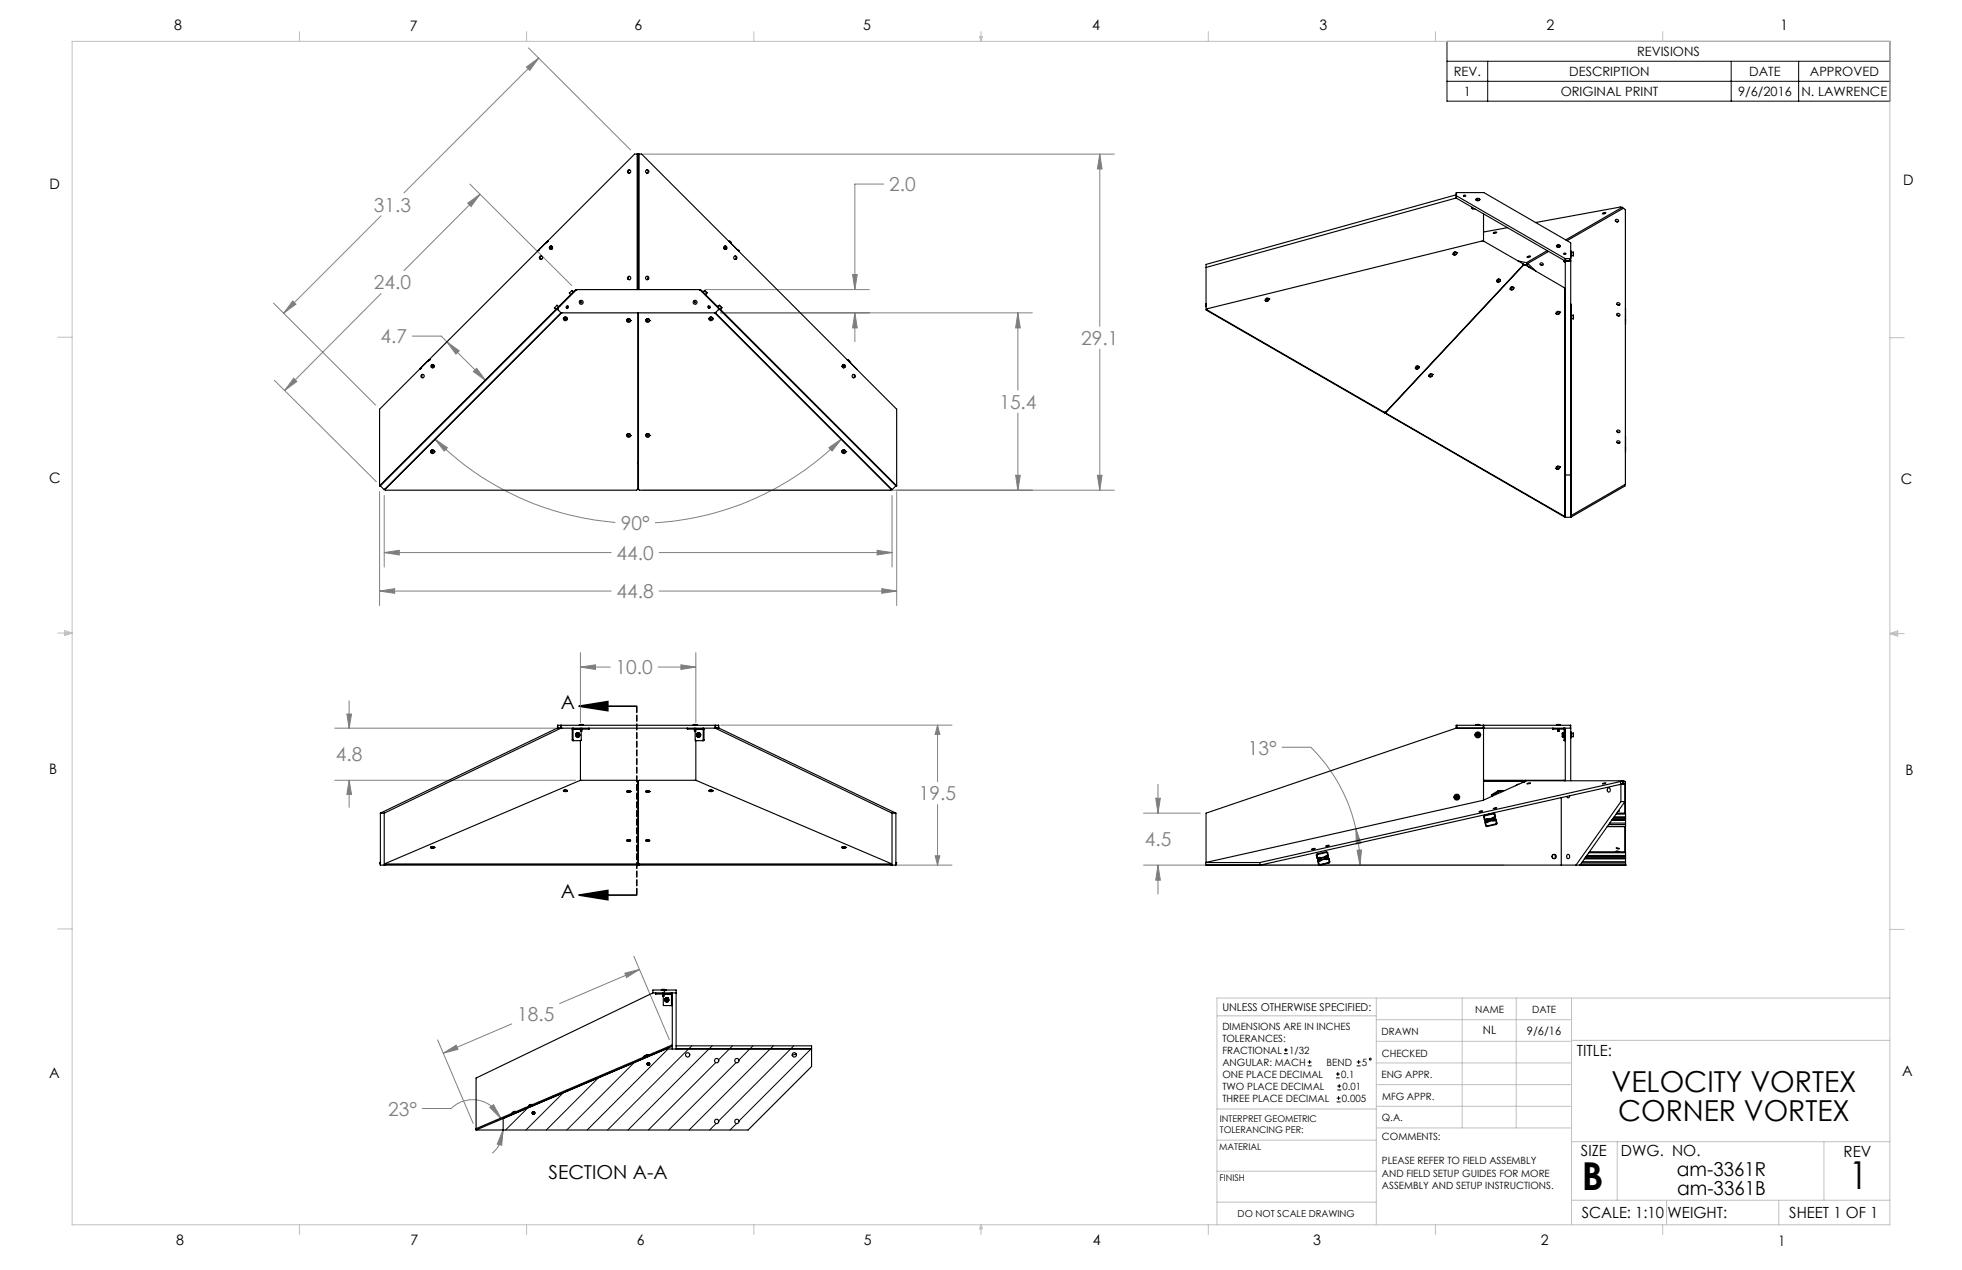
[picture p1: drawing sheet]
<svg xmlns="http://www.w3.org/2000/svg" width="432mm" height="279mm" viewBox="0 0 432 279" stroke-linecap="round" stroke-linejoin="round" font-family="sans-serif">
<g fill="none" stroke="#000" stroke-width=".22">
<path d="M318.5 9.1h97.4v13.2h-97.4zM318.5 13.5h97.4M318.5 17.9h97.4M327.4 13.5v8.8M381 13.5v8.8M395.9 13.5v8.8M282.6 231.8h.8M282.6 231h.8M283 230.6v.8M287.8 234.5h.8M287.8 233.6h.8M288.2 233.2v.9"/>
<path d="M294 237.1h.9M294 236.3h.9M294.3 239.8h.9M294.3 238.9h.9M294.4 235.9v.8M294.7 238.5v.9M298.6 234.5h.8M298.6 233.6h.8M299 233.2v.9M294.2 242.4h.8M294.2 241.6h.8M294.6 241.2v.8"/>
<circle cx="301.6" cy="233" r=".21"/>
</g>
<path d="M127.4 155.4h12.7M127.4 155.4l6.4-1.1v2.1zM127.4 196.9h12.7M127.4 196.9l6.4-1v2z" fill="none" stroke="#000" stroke-width=".35"/>
<g fill="none" stroke="#808080" stroke-width=".22">
<path d="M115.9 14.7l2.7-1.9-2 2.7zM116.3 10.5l22.5 22.5M118.6 12.8l-29.7 29.6M141.5 33.9h103.7M242 33.9l.5 3.3h-1zM242 33.9v37.9M83.9 47.5l-21.5 21.4M102.9 44.7l2.8-2-2 2.7zM103.4 40.5l22.4 22.3M105.7 42.7l-16.8 16.8M194.5 40.5h-6.4v23.2M60.2 66.7l22.5 22.4"/>
<path d="M64.4 66.2l.7 .7-2.7 2zM83.9 64.6l-21.2 21.3M90.8 73.9h6.3l1.3 1.3M98.4 75.2l2.7 2-.8 .7zM98.4 75.2l8.5 8.5M155.2 63.7h36.1M158.6 68.8h68.6M187.6 60.4h1.1l-.6 3.3zM188.1 68.8v6.4M188.1 68.8l.6 3.3h-1.1zM224 68.8l.5 3.3h-1zM224 68.8v17"/>
<path d="M242 76.8v31M60.4 83.7l22.4 22.3M64.6 83.2l.7 .7-2.6 2zM95.7 96.6l2.8 1.9-.7 .7zM95.7 96.6a63.6 63.6 0 0 0 39.7 18.3M104.2 81.7l.7-.7 2 2.7zM182.4 98.5l2.8-1.9-2.1 2.6zM185.2 96.6a63.1 63.1 0 0 1-41.1 18.4M224 90.9v16.9M83.5 108.2v25M84.6 109v15.7M141.4 107.8h103.8"/>
<path d="M196.3 109v15.7M197.3 108.2v25M223.5 104.6h1l-.5 3.2zM241.5 104.6h1l-.5 3.2zM83.5 130l3.4-.5v1zM83.5 130h51M84.6 121.6l3.3-.5v1zM84.6 121.6h49.9M145.1 121.6h51.2M145.1 130h52.2M193 121.1l3.3 .5-3.3 .5zM194.1 129.5l3.2 .5-3.2 .5z"/>
<path d="M76.3 157.1h1.1l-.6 3.1zM76.8 154.2v6M127.7 146.8l3.4-.5v1zM127.7 143.6v15.3M127.7 146.8h6.6M144.9 146.8h8.2M149.9 146.3l3.2 .5-3.2 .5zM153.1 143.6v15.3M158.6 159.5h50.9M206.3 159.5l.5 2.1h-1zM206.3 159.5v12.5M73.7 171.7h53"/>
<path d="M73.7 160.2h48.6M76.8 171.7v5.9M76.8 171.7l.6 3.1h-1.1zM206.3 177v13.3M251.7 178.9h12.5M254.4 175.6h1l-.6 3.3zM254.8 172.5v6.4M282.2 164.4h6.3a36.3 36.3 0 0 1 9.9 18M197.3 190.3h12.2M205.8 188.3h1l-.5 2zM251.7 190.3h79.3M254.8 190.3l.6 3.3h-1z"/>
<path d="M254.8 190.3v6.4M298.4 182.4l1.1 3.1-1 .2zM298.4 182.4l.2 .8a35.9 35.9 0 0 1 .7 7.1M298.7 187.1l.9-.1-.3 3.3zM137.5 214.1l3.2-.8-2.8 1.8zM139.5 210.4l7.8 18.3M140.7 213.3l-17.5 7.5M96.3 228.8l7.8 18.4M97.5 231.7l2.9-1.8 .4 1zM112.6 225.2l-15.1 6.5M92.9 243.9h6.4a6.7 6.7 0 0 1 10.9 2.1M107.8 243.6l.8-.6 1.6 3z"/>
<path d="M110.7 248.6l-.3 3.4-1-.3zM110.7 248.6a6.9 6.9 0 0 1-2.4 5.1"/>
</g>
<path d="M140.1 155.3v41.6" fill="none" stroke="#000" stroke-width=".35" stroke-dasharray="1.3 .6" stroke-dashoffset="-.1"/>
<g fill="none" stroke="#c0c0c0" stroke-width=".22">
<path d="M15.9 9.1h400v260.4h-400zM65.9 6.9v2.2M115.9 6.9v2.2M165.9 6.9v2.2M215.6 8h.6l-.3 1.1zM215.7 8l.2 1.1M215.9 6.9v2.2M216 8l-.1 1.1M265.9 6.9v2.2M315.9 6.9v2.2M365.9 6.9v2.2M12.7 74.2h3.2"/>
<path d="M415.9 74.3h3.2M12.7 139.3h3.2M14.2 139.1l1.7 .2M14.2 138.7l1.7 .6-1.7 .5zM15.9 139.3l-1.7 .3M415.9 139.4h3.2M415.9 139.4l1.8-.6v1.2zM415.9 139.4l1.8 .3M417.7 139.2l-1.8 .2M12.7 204.4h3.2M302.9 219.6v49.9M321.8 219.6v28.5"/>
<path d="M333.7 219.6v28.5M345.9 219.6v49.9M415.9 204.5h3.2M415.9 219.6h-148.1v49.9M267.8 223.5h35.1M302.9 233.9h43M302.9 229.1h43M302.9 224.3h43M302.9 238.6h43M345.9 228.9h70M267.8 257.7h35.1M267.8 250.8h35.1"/>
<path d="M267.8 244h35.1M302.9 248.1h43M302.9 243.4h43M345.9 251.2h70M355.9 251.2v12.9M401.4 251.2v12.9M65.9 269.5v2.1M115.9 269.5v2.1M165.9 269.5v2.1M215.9 269.5v2.1M215.9 269.5l.3 .8h-.6zM265.9 269.5v2.1"/>
<path d="M267.8 264.5h35.1M315.9 269.5v2.1M345.9 264.1h70M365.9 269.5v2.1M366.8 264.1v5.4M391.5 264.1v5.4"/>
</g>
<path d="M127.4 155.4l6.4-1.1v2.1zM127.4 196.9l6.4-1v2z" fill="#000"/>
<path d="M205.8 188.3h1l-.5 2zM206.3 159.5l.5 2.1h-1zM76.8 171.7l.6 3.1h-1.1zM76.3 157.1h1.1l-.6 3.1zM149.9 146.3l3.2 .5-3.2 .5zM127.7 146.8l3.4-.5v1zM84.6 121.6l3.3-.5v1zM193 121.1l3.3 .5-3.3 .5zM95.7 96.6l2.8 1.9-.7 .7zM182.4 98.5l2.8-1.9-2.1 2.6zM223.5 104.6h1l-.5 3.2zM224 68.8l.5 3.3h-1zM241.5 104.6h1l-.5 3.2zM242 33.9l.5 3.3h-1zM104.2 81.7l.7-.7 2 2.7zM98.4 75.2l2.7 2-.8 .7zM187.6 60.4h1.1l-.6 3.3zM188.1 68.8l.6 3.3h-1.1zM115.9 14.7l2.7-1.9-2 2.7zM64.4 66.2l.7 .7-2.7 2zM102.9 44.7l2.8-2-2 2.7zM64.6 83.2l.7 .7-2.6 2zM83.5 130l3.4-.5v1zM194.1 129.5l3.2 .5-3.2 .5zM254.8 190.3l.6 3.3h-1zM254.4 175.6h1l-.6 3.3zM298.7 187.1l.9-.1-.3 3.3zM298.4 182.4l1.1 3.1-1 .2zM110.7 248.6l-.3 3.4-1-.3zM107.8 243.6l.8-.6 1.6 3zM97.5 231.7l2.9-1.8 .4 1zM137.5 214.1l3.2-.8-2.8 1.8z" fill="#808080"/>
<g fill="none" stroke="#000" stroke-width=".25">
<path d="M138.5 37.4a.4 .4 0 0 0-.2 .3 .4 .4 0 0 0 .2 .4M140.2 33.9v29.8M140.4 33.9v29.8M140.5 33.9v29.8M140.7 33.9v29.8M142.3 37.4a.38 .38 0 0 1 .3 .3 .38 .38 0 0 1-.3 .4M118.5 55l-.1 .2M118.5 55h.1M119.2 56.3a.36 .36 0 0 0-.3 .4 .36 .36 0 0 0 .3 .3M119.9 53.6l-1.4 1.4M119.9 53.6v.1M120.1 53.4l-.2 .2"/>
<path d="M120.1 53.4h.1M120.2 53.3h.1M120.2 53.3l-.1 .1M120.3 53.3h.1M120.3 53.2v.1M120.3 53.2h.1M120.4 53.1h.1M120.4 53.1l-.1 .1M121.1 54.4l.4 .4M121.1 54.3l.5 .4M121.2 54.2l.4 .4-.4-.4M121.3 54.2l.3 .3"/>
<path d="M121.4 54.1a.38 .38 0 0 0-.3 .4 .38 .38 0 0 0 .3 .4M159.3 54.6l.4-.4-.4 .4M159.6 54.1a.4 .4 0 0 1 .2 .4 .4 .4 0 0 1-.2 .4M159.6 54.2l-.3 .3M159.7 54.3l-.4 .4M159.8 54.4l-.4 .4M160.4 53.1h.1M160.4 53.1l.1 .1M160.5 53.2l.1 .1M160.5 53.2h.1M160.6 53.3h.1M160.7 53.3h.1"/>
<path d="M160.7 53.3l.1 .1M160.8 53.4l.2 .2M160.8 53.4h.1M161 53.6l1.4 1.4M161 53.6v.1M161.7 56.3a.37 .37 0 0 1 .3 .4 .37 .37 0 0 1-.3 .3M162.4 55l.1 .2M162.4 55h.1M162.5 55.2h.1M320.5 43.6v-1.2h6.1l19.1 11v60.4M320.5 43v.1M320.5 43.5v.1"/>
<path d="M320.5 42.9l-55.1 15.3v10h.2M320.5 43.6l-55.1 15.2M320.5 43.6h.1M320.5 43.1l23.9 13.8M320.5 43.1v.5M320.5 43.6l23.9 13.8M320.6 55.6h.1M320.6 55.6a.45 .45 0 0 1-.3 .5 .45 .45 0 0 1-.5-.2M322.2 43l.2-.1 .2 .2-.4 .1-.1-.1zM324 45.6v.3l.6 .1M324.8 43.9v.1a.53 .53 0 0 0 .9-.1M324.8 43.9h.1"/>
<path d="M324.9 43.7l.2-.1a.28 .28 0 0 1 .4 .1 .28 .28 0 0 1-.1 .4 .32 .32 0 0 1-.4 0 .32 .32 0 0 1-.1-.4zM325.2 43.7l.2 .1-.2 .1zM325.7 43.9h.1M326.5 47.1v6M328.7 51.2l.7-.2-.2 .3a.29 .29 0 0 1-.3 .1 .29 .29 0 0 1-.2-.2zM331.8 50.1l-5.3 .9M334 57.4l2 .4M335.2 58l.1 .4M335.2 58l-8.6-4.9-.4-.1-60.6 14.9-.1 .2M335.2 58v.3M335.2 58.3l-30.2 32.3M335.2 58.3v.1"/>
<path d="M335.2 58.1l.9 .2M335.3 58.3h.3l8.6 5 .2 .2M335.3 58.3l-30.2 32.4v.2M335.7 58.2l-.2 .1M336 57.8l.1 .5M336.1 56.5l.2-.1a.31 .31 0 0 1 .3-.2 .31 .31 0 0 1 .2 .2l-.5 .3zM336.1 58.3h.1M336.2 58l1.9 1.7M336.2 58l-.1 .3 .6 .6M336.5 58.7l-.1 .1M339 57.9a.33 .33 0 0 1 .5 0 .33 .33 0 0 1-.2 .5l-.3-.2zM339 58.2l.5 .2"/>
<path d="M340.5 55.1l-4.5 2.7M340.8 55.3l-4.6 2.7M342.5 54.2a.5 .5 0 0 0 .9 0M342.5 54.1v.1M342.6 54l.4-.1a.3 .3 0 0 1 .3 0 .3 .3 0 0 1 .1 .4h-.1a.36 .36 0 0 1-.5 .1 .36 .36 0 0 1-.2-.4zM342.9 53.9l.2 .1zM343.4 54.1v.1M344.2 55.7l.5 .1a.24 .24 0 0 1-.3 .2 .24 .24 0 0 1-.2-.3zM344.2 57.5l.3 .1M344.2 57.3v.2M344.2 57.5h.3M344.4 56.9h.2"/>
<path d="M344.4 56.9v.5M344.5 57.4v56.4h1.2M344.5 57.4h1.2M344.6 56.9v.5h-.2M344.6 56.9h.9M344.9 53l12.4-7.2 .4 .4v60.3M345.5 56.9v.5l.2-.1M345.7 55.2l.1 1.1M345.7 56.8l-.2 .1M345.8 56.3l-.1 .2M345.8 55.5h.5M345.8 56.3h.5"/>
<path d="M346.3 55.5v.8M352.7 46.9l.1-.1a.29 .29 0 0 1 .3-.1 .29 .29 0 0 1 .3 .2l-.5 .2-.2-.1zM355.6 48.6l.4 .2M357 45.6l-.4-.1-18.7 3.5M357 45.6l-12.4 7.2M357 45.6l.1 .3M93.9 79.7l-1.4 1.4M93.9 79.7h.1M94.1 79.4l-.2 .3M94.1 79.4h.1M94.2 79.3h.1M94.2 79.3l-.1 .1"/>
<path d="M94.3 79.2v.1M94.3 79.2h.1M94.4 79.1h.1M122 67.7h.1M122 67.7l.4 .4-38.9 38.8M122.6 67.2h.1M122.6 67.2h-.1M122.6 67.2l-.6 .5M122.6 68l.9 .8M122.8 67.8v.3M123.2 67.4l-.1-.1-.5 .5-.4 .4 .1 .1M123.4 68.8h34.1"/>
<path d="M123.5 68.8h.1M123.5 68.8l-38.9 38.9-.9-.8M123.6 68.8l-38.9 38.9M124 70.1v.1M124.1 69.8a.44 .44 0 0 1 .5 0 .44 .44 0 0 1 .2 .3M124.1 69.8l-.1 .3M124.8 70.1v.1M125 67.3l-.4 .4M125 67.4l-.3 .3M125.3 64.4v.1M125.3 64.5l.3 .3-2.7 2.7-.3-.3M125.8 63.9h.1"/>
<path d="M125.9 63.9l-.6 .6M125.9 63.9l.3 .3 .5-.5h27.5l.5 .5 .3-.3M126.4 64.2v-.1l-1 .9 .2 .1M126.9 63.7h.1M126.9 63.7l-43.2 43.2M127 63.7l-.2 .1M137.9 70.5h.1M138 70.2a.42 .42 0 0 1 .5-.1 .42 .42 0 0 1 .3 .4M138 70.2l-.1 .3M138.5 60.8a.4 .4 0 0 0-.2 .4 .4 .4 0 0 0 .2 .3M138.8 70.5h.1M140.4 68.8v38.8l-.3 .2h-55.3l-.1-.1"/>
<path d="M140.5 68.8v38.8l.3 .2h55.3v-.1M142.1 70.5h.1M142.2 70.2a.42 .42 0 0 1 .5-.1 .42 .42 0 0 1 .3 .4M142.2 70.2l-.1 .3M142.3 60.8a.38 .38 0 0 1 .3 .4 .38 .38 0 0 1-.3 .3M143 70.5h.1M153.9 63.7l.2 .1M154 63.7h.1M154 63.7l4.3 4.3M154.4 64.2l.2-.1 .6 .6 .2 .2-.1 .2M155 63.9l.6 .5M155 63.9l.6 .6"/>
<path d="M155.6 64.5h.1M155.6 64.5l-.3 .3 2.7 2.7 .3-.3M155.9 67.4l.3 .3M155.9 67.3l.4 .4M156 70.1v.1M156.2 69.8a.46 .46 0 0 1 .7 .3M156.2 69.8l-.2 .3M156.9 70.1v.1M157.3 68.8l38.8 38.9M157.4 68.8h.1M157.4 68.8l38.9 38.9 .9-.8M157.7 67.4l.2 .1 .8 .7-.1 .1"/>
<path d="M158.1 67.8v.3M158.3 68l-.9 .8M158.3 68l38.9 38.9M158.3 67.2l.6 .5M158.9 67.7l-.4 .4 38.8 38.8M186.5 79.1h.1M186.5 79.2h.1M186.6 79.2l.1 .1M186.7 79.3h.1M186.8 79.4l.2 .3M186.8 79.4h.1M187 79.7h.1"/>
<path d="M265.4 66.9v.6M265.5 68.1l39.2 22.6M265.5 68.1l.1 .2 39.1 22.6M278.4 66.1h.1M279.3 65.8h.1M279.3 65.8a.44 .44 0 0 1-.3 .4 .44 .44 0 0 1-.5-.1M329.4 61.9h.1M329.5 61.6a.4 .4 0 0 1 .5-.3 .4 .4 0 0 1 .2 .6 .4 .4 0 0 1-.6 .2l-.2-.2zM330.2 61.5h.1M330.2 61.5a.47 .47 0 0 1-.3 .5 .47 .47 0 0 1-.5-.1M332.4 63.6h.1M333.1 63.3h.1"/>
<path d="M333.2 63.3a.44 .44 0 0 1-.3 .4 .44 .44 0 0 1-.5-.1M342.5 68.7a.38 .38 0 0 1 .6-.1 .38 .38 0 0 1-.2 .6 .38 .38 0 0 1-.4-.4zM343.3 68.7h.1M343.3 68.7a.43 .43 0 0 1-.3 .5 .43 .43 0 0 1-.5-.2M344.4 63.5v49.9M344.4 63.5l.1 .2M345.7 69.1v1.3M345.7 66.9l.1 .1M345.8 67v2.4h.5M345.8 67l-.1 .4M346.3 69.4v.7M346.3 70.1h-.5v43.3"/>
<path d="M355.8 69.1a.35 .35 0 0 1 .5-.1 .35 .35 0 0 1 .1 .5 .41 .41 0 0 1-.6-.4zM355.9 66.6a.33 .33 0 0 1 .5 0 .33 .33 0 0 1-.2 .5l-.4-.2zM355.9 69.4l.4 .1h-.2M355.9 67l.4 .1M357.7 70.3h.1M357.7 67.9h.1M357.7 71.3h.1M357.7 69.5h.1M357.7 69.9h.1M357.7 68h.1M357.7 70.6h.1M357.7 70.8h.1"/>
<path d="M357.7 71.2h.1M357.8 69.5v.4M357.8 70.3h.1M357.8 70.3v.3M357.8 70.6h.1M357.8 70.6v.2M357.8 67.9v.1M357.8 71.2v.1M92.4 81.2h.1M92.5 81.1l-.1 .1M92.5 81.1h.1M93.1 82.4a.38 .38 0 0 0-.3 .3 .38 .38 0 0 0 .3 .4"/>
<path d="M94.8 99.4h.1M94.9 99.1a.42 .42 0 0 1 .4-.1 .42 .42 0 0 1 .3 .4M94.9 99.1l-.1 .3M95 80.4l.5 .4M95.1 80.3l.4 .4M95.2 80.2l.4 .4M95.5 80.4l-.2-.2a.38 .38 0 0 0-.3 .4 .38 .38 0 0 0 .3 .3M95.6 99.4h.1M137.9 95.8h.1M138 95.5a.42 .42 0 0 1 .5-.1 .42 .42 0 0 1 .3 .4M138 95.5l-.1 .3M138.8 95.8h.1"/>
<path d="M142.1 95.8h.1M142.2 95.5a.42 .42 0 0 1 .5-.1 .42 .42 0 0 1 .3 .4M142.2 95.5l-.1 .3M143 95.8h.1M185.3 99.4h.1M185.3 80.4l.3-.2a.38 .38 0 0 1 .3 .4 .38 .38 0 0 1-.3 .3M185.4 99.1a.44 .44 0 0 1 .4-.1 .44 .44 0 0 1 .3 .4M185.4 99.1l-.1 .3M185.7 80.2l-.4 .4M185.8 80.3l-.5 .4M185.8 80.4l-.4 .4M186.1 99.4h.1"/>
<path d="M187.8 82.4a.38 .38 0 0 1 .3 .3 .38 .38 0 0 1-.3 .4M188.4 81.1l.1 .1M304.7 90.7v.2M305 90.6l-.3 .1M305 90.6l.1 .2-.4 .1M305.1 90.9l39.1 22.6M305.1 90.9l39.2 22.8M311.5 81h.1M311.6 80.6a.39 .39 0 0 1 .6-.1 .39 .39 0 0 1 .1 .6 .39 .39 0 0 1-.6 .1l-.2-.2zM312.3 80.6v.1M312.3 80.7a.47 .47 0 0 1-.3 .4 .47 .47 0 0 1-.5-.1M315.3 82.4h.1"/>
<path d="M315.3 82.4a.45 .45 0 0 1-.3 .5 .45 .45 0 0 1-.5-.2M355.9 97.4l.4 .1M355.9 95l.4 .2M356 94.6a.33 .33 0 0 1 .5 .1 .33 .33 0 0 1-.2 .5 .33 .33 0 0 1-.4-.2 .33 .33 0 0 1 .1-.4zM357.7 98.5h.1M357.7 96.1h.1M357.7 99.4h.1M357.7 97.6h.1M357.7 98h.1M357.7 98.4h.1M357.7 98.7h.1M357.7 98.8h.1"/>
<path d="M357.7 99h.1M357.8 97.6v.4M357.8 98.4v.1M357.8 98.5h.1M357.8 98.5v.2M357.8 98.7v.1M357.8 98.8v.2M357.8 96.1h.1M357.8 99.4h.1M83.5 106.9v-16.9l56.2-56.1h1.5l56.1 56.1v16.9M83.5 106.9h.2M84.7 107.6v.1"/>
<path d="M140.4 101.8h.1M196.1 107.6v.1M197.2 106.9h.1M342.5 102.7a.38 .38 0 0 1 .6 0 .38 .38 0 0 1-.2 .6 .38 .38 0 0 1-.4-.5zM343.3 102.7h.1M343.3 102.7a.43 .43 0 0 1-.3 .5 .43 .43 0 0 1-.5-.2M344.2 113.5l.1 .2M344.4 113.4l.1 .2-.2 .1M344.4 113.4l-.2 .1M344.5 104.5h1.2M345.8 113.4l-.1 .4M357.7 106.5l-11.9 6.9"/>
<path d="M357.7 106.5l-.1 .4-11.9 6.9M122.8 159.6l-.1 .6M122.8 159.6h.6M122.8 159.6v.6M123.4 159.6h.1M123.4 159.6v.6M123.5 159.6v.6M123.5 159.6h33.8M127.5 159.5l.2-.1 .6 .1M127.5 159.5h.8M127.5 159.5v.1M128.3 159.5v.1"/>
<path d="M152.5 159.5l.3-.1 .6 .1M152.5 159.5h.9M152.5 159.5v.1M153.4 159.5v.1M157.3 159.6h.2M157.3 159.6v.6M157.5 159.6h.6M157.5 159.6v.6M158.1 159.6l.1 .6M158.1 159.6v.6M320.7 159.6h-.2v.6M320.7 159.6h5.7"/>
<path d="M320.7 159.6v.6M324.8 159.5l.2-.1 .7 .1M324.8 159.5h.9M324.8 159.5v.1M325.7 159.5v.1M326.4 159.6h.2M326.4 159.6v.6M326.6 159.6h19M326.6 159.6v.6M342.5 159.5l.2-.1 .7 .1M342.5 159.5h.9M342.5 159.5v.1"/>
<path d="M343.4 159.5v.1M345.6 159.6l.1 12.2M345.6 159.6v.6M83.7 178.9h.9M83.7 178.9v11.4M84.6 178.9v11.4M123.5 160.2h.1M123.5 160.2h-.9l-38.9 18.7M123.5 160.2l-38.9 18.7M123.5 160.2h33.8M124 174l.4 .2 .4-.2M124 174h.1"/>
<path d="M124 173.9l.4-.2a.27 .27 0 0 1 .3 0 .27 .27 0 0 1 .1 .4h-.2a.34 .34 0 0 1-.6-.2zM124.3 173.8h.2zM124.8 174h.1M125.9 160.5h1.8M125.9 162.8h.2M125.9 160.5v2.3M126.1 162.8l.1 .1M126.2 160.4l-.1-.2-.2 .3M126.2 160.4l-.1 2.4M126.2 160.4h1.6M126.7 161.6l.1 .5M126.7 161.6h.2"/>
<path d="M126.8 162.1h.6M126.8 162.1h.2M126.9 161.6l.1 .3M127 161.9l.2 .2M127 161.9v.2M127 161.4v.5M127 162.1h.2M127 161.4l-.1 .2M127.1 161.2h-.2l-.2 .4M127.1 161.2l-.1 .2M127.1 161.2l.2 .1M127.1 161.4a.3 .3 0 0 1 .5 .3 .3 .3 0 0 1-.5 .2z"/>
<path d="M127.2 161.3a.49 .49 0 0 0-.1 .8M127.2 162.1h.2M127.2 161.5l.2 .1v.3l-.2-.2zM127.3 161.5v.4M127.3 161.3a.44 .44 0 0 1 .3 .4 .44 .44 0 0 1-.4 .4M127.3 161.3l-.3 .1M127.3 161.5h.1M127.3 161.4l.2 .2-.2 .4M127.3 161.3l.2 .1M127.4 161.7v.1M127.5 162l-.1 .1M127.6 161.7v.1"/>
<path d="M127.7 162.9v8.8M127.8 160.4h1.8M127.8 160.2v.2M127.9 160.9l-.1 2h-1.8l-.1-.1M128 160.2l.1 .7h-.4v-.5M129.6 160.2v.2M137.9 174.1h.1M137.9 174.1l.4 .2 .5-.2M138 174l.5-.1 .3 .2-.7 .2-.2-.1zM138.2 174h.3zM138.8 174.1h.1M140.4 172.2v.2"/>
<path d="M140.4 172.5h.1M140.5 172.2v.2M142.1 174.1h.1M142.1 174.1l.3 .2 .6-.2M142.4 174h.3zM142.9 174h-.7l-.1 .2 .3 .1a.34 .34 0 0 0 .5-.3M143 174.1h.1M151.3 160.2v.2h3.4M151.3 160.2v.2M152.9 160.2l-.1 .7h.3v-.7M153 160.9l.1 2M153.1 162.9v8.8"/>
<path d="M153.1 160.5h1.8M153.3 161.6v.1M153.4 161.4a.3 .3 0 0 1 .4 .3 .3 .3 0 0 1-.4 .2zM153.4 162l.1 .1M153.5 162.1h.5M153.5 162.1h.1M153.5 161.6v.2M153.6 161.4l-.2 .2 .2 .4M153.6 161.5v.4M153.6 161.3a.43 .43 0 0 0-.3 .4 .43 .43 0 0 0 .3 .4M153.6 161.3l.3 .2M153.6 162.1h.2"/>
<path d="M153.6 161.3h.2M153.6 161.3l-.2 .1M153.8 161.3h.2l.2 .4M153.8 162.1h.2M153.8 161.3l.1 .2M153.9 161.5v.4M153.9 161.9l-.3 .2M153.9 161.9l-.1 .2M153.9 161.5l.1 .2M154 161.7l-.1 .2M154 161.7h.2M154.2 161.7l-.2 .4"/>
<path d="M154.7 160.4l.1-.2 .1 .3M154.7 160.4l.1 2.4M154.8 162.8l-.1 .1M154.8 162.8h.1M154.9 162.8v.1h-1.8M154.9 160.5v2.3M156 173.9l.4-.2 .4 .2a.45 .45 0 0 1-.3 .3 .45 .45 0 0 1-.5-.3zM156 174l.5 .2 .4-.2M156 174h.1M156.4 173.8h.2zM156.9 174h.1M157.3 160.2h.1"/>
<path d="M157.4 160.2h.1M157.4 160.2h.9l38.9 18.7M157.4 160.2l38.9 18.7M196.3 178.9v11.4M196.3 178.9h.9M197.2 178.9v11.4M320.5 160.2h6M320.5 160.2l-55.1 18.7v10.8M320.5 175.2h.2v.4h-.2zM325.1 161.5h.3v.4h-.3zM325.6 178.5l.7-.1-.5 .2h-.2zM326.5 160.2h.1"/>
<path d="M326.5 171.7h8.7l.1 .2M326.5 160.2v15.8M326.6 179.4l2.3-.5 .5 2.4-2.3 .5-.6-2.2zM326.6 160.2h19.1M326.6 171.7l.1 .2M326.6 179.6l2.2-.6 .2 .8-2.2 .5zM326.7 171.9h-.2M326.7 171.9h8.6M328.3 174.8v.3M328.3 174.8v.2M328.3 175v.1M328.3 175.1h.2"/>
<path d="M328.6 177.9l.8-.2zM328.8 180a.23 .23 0 0 1 .2 .2 .23 .23 0 0 1-.2 .2 .23 .23 0 0 1-.3-.2l-.1 .1M328.8 180h-.3M329.7 174l.1 .2M329.7 174l-1.4 .8M329.8 174.2l-1.5 .8M329.9 173.9l-.2 .1M329.9 173.9l.1 .2M329.9 173.9h1.3M330 174.1l-.2 .1M330 174.1h.7M334.3 172.5l-.8 .4"/>
<path d="M335.3 171.7l.1 .3M335.3 171.7l-.1 .1M335.3 171.9l-.3 .3M335.4 172h.1M335.6 171.7h8.6M335.6 171.7h-.3M335.6 171.7l.1 .2M336.1 172.4l.7-.2-.2 .2zM341.7 160.2v.2h.2M341.9 160.4h2.3M341.9 160.2v.2M342.8 160.4v.5h.3v-.5"/>
<path d="M343.6 175.5v14.8M343.9 161.3v.8M343.9 162v.1M343.9 161.5v.5M343.9 161.3v.2M343.9 161.5v.2M343.9 161.3h.1M343.9 161.3h.3M343.9 162.1h.1M343.9 162.1h.3M343.9 161.7v.3M343.9 161.7h.3"/>
<path d="M344.2 160.4v-.2l.2 .1 .1 .2h-.3M344.2 160.4v.1M344.2 161.7v.4M344.2 161.3v.4M344.2 171.7v.1M344.2 171.7l.2 .1M344.2 162.1h.1M344.2 162.8v.1h.3M344.2 162.8h.3M344.2 160.5v2.3M344.5 160.2v11.6M345.4 175a.33 .33 0 0 1-.2 .5 .33 .33 0 0 1-.4-.3"/>
<path d="M345.6 160.2h.1M345.7 161v1.3M345.8 162.1h.5M345.8 161.3h.5M346.3 161.3h.1M346.3 161.3v.8M346.3 161.5v.6M352.7 172.4l.7-.1zM353.9 173.4a.4 .4 0 0 1 .5 .4 .4 .4 0 0 1-.6 .3l-.1-.4zM355.1 180h2.7M355.1 179.9h2.7M355.2 179.7h2.6"/>
<path d="M355.7 179.1h2.1M355.8 178.9h2M356.2 178.3l.2 .2h-.3M356.6 171.9l.4-.1 .2 .5M356.6 171.9l-79.4 17.9M356.6 171.9l.1 .6M356.7 172.5h.9M356.7 172.5l-79.3 17.8-.2-.5M356.7 172.5v3.9M356.7 176.4h.9l-9.9 13.9M356.7 176.4l-9.8 13.9M357.2 172.3h.1"/>
<path d="M357.2 172.3l-.5 .2M357.2 172.3l.4 .2M357.3 171.8l-.1 .5M357.3 171.8l.4 .1M357.3 171.8h-21.3l-9.6 4.3-61.1 13.7M357.6 172.5v6.4M357.7 171.9l-.1 .6M357.7 171.9v7M357.8 180v.3M357.8 179.7v.2M357.8 179.9v.1M357.8 178.9v.2"/>
<path d="M357.8 179.1v.6M83.7 190.3h113.5M83.7 189.7l-.2 .1 .2 .5M84.7 190l42.9-18.3h12.5h.3v18.6h-.3v-.2M84.7 190l.1 .3v-.2M84.7 190l.1 .1M84.8 190.1h55.3M94.8 186.4h.1M94.8 186.4l.3 .2 .5-.2M94.8 186.3h.8a.43 .43 0 0 1-.4 .3 .43 .43 0 0 1-.4-.3zM95.1 186.3h.2zM95.6 186.4h.1"/>
<path d="M137.9 184.9l.4 .2 .5-.2M138 184.8l.3-.1a.28 .28 0 0 1 .3 0 .28 .28 0 0 1 .1 .3l-.4 .1-.4-.1zM138.2 184.7l.3 .1zM140.4 190l-.3 .1M140.4 187.8h.1M140.5 190l.3 .1M140.8 190.1h55.3M142.1 184.9l.3 .2 .6-.2M142.4 184.7l.3 .1zM142.9 184.8h-.7l-.1 .1 .3 .2a.34 .34 0 0 0 .5-.3M185.3 186.4h.1M185.3 186.4l.3 .2 .5-.2"/>
<path d="M185.3 186.3h.8a.43 .43 0 0 1-.4 .3 .43 .43 0 0 1-.4-.3zM185.6 186.3h.2zM186.1 186.4h.1M196.1 190l-42.8-18.3h-12.5h-.3v18.6h.3v-.2M196.1 190v.3v-.2M196.1 190v.1M197.2 189.7l.1 .1-.1 .5M265.3 189.8l.1 .5h92.4M265.3 189.8h11.9M288.7 186.8l.8-.1zM289.7 188l2.3-.6 .2 .2 .4 2.2-2.4 .5zM289.9 188l2.1-.5 .2 .8-2.2 .5z"/>
<path d="M290.2 189.4l2.2-.5 .1 .8-2.1 .5zM290.2 188.9l1.4-.3a.35 .35 0 0 1 .5-.2 .35 .35 0 0 1 .1 .5 .35 .35 0 0 1-.6 0l-.9 .3a.29 .29 0 0 1-.4 .1 .29 .29 0 0 1-.1-.4zM290.3 188.9l-.1 .2M290.4 188.8a.23 .23 0 0 1 .3 .2 .23 .23 0 0 1-.2 .3 .23 .23 0 0 1-.3-.2h.2h-.3M290.4 188.8h-.2M290.4 188.8l-.2 .1M290.7 188.7h.1M290.7 189.1v-.3v.4M291.6 188.7h.4M291.6 188.7h.1M291.8 188.5l-.1 .2M291.9 186.1l.7-.1-.4 .2z"/>
<path d="M292 188.5a.23 .23 0 0 1 .2 .2 .23 .23 0 0 1-.2 .2 .23 .23 0 0 1-.3-.2v.2l-.1-.2M292 188.5h-.3M292 188.7h.1M326.9 180.4l.3-.1h.3l.9-.2a.33 .33 0 0 1 .5-.1 .33 .33 0 0 1 0 .5 .33 .33 0 0 1-.5-.1l-.9 .3a.3 .3 0 0 1-.4 .1 .3 .3 0 0 1-.2-.4zM326.9 180.6h.3h-.3M327 181l2.1-.6 .2 .8-2.1 .5zM327 180.3h.2M327.1 180.4l-.1 .2M327.1 180.4h-.1M327.1 180.4h.1M327.2 180.3a.23 .23 0 0 1 .2 .2 .23 .23 0 0 1-.2 .3 .23 .23 0 0 1-.2-.2M327.2 180.3v.1"/>
<path d="M327.4 180.3l.1 .4zM328.4 180.2l.1 .2-.1-.1M328.4 180.2v.1M328.4 180.2h.4l-.4 .1M328.6 180l-.1 .2M341.8 188a.56 .56 0 0 0 0 .9M342 188a.54 .54 0 0 1 0 .9M344.9 188.1a.38 .38 0 0 1 .5 .3 .38 .38 0 0 1-.5 .4zM348.1 189.9h9.7M348.3 189.6h9.5M348.7 188.9h9.1M348.8 188.8h9"/>
<path d="M349.1 188.5h8.7M349.1 188.3h8.7M349.2 188.2h8.6M349.7 187.6h8.1M349.8 187.4h8M353.7 181.8h4.1M354 181.4h3.8M354.3 181.1h3.5M354.7 180.5h3.1M354.8 180.3h3M355.7 186.5l.7 .2zM356 187.4l-.3-.1 .7 .1"/>
<path d="M357.6 181.9v5.5M357.8 181.1v.3M357.8 180.3v.2M357.8 180.3h.1M357.8 189.6v.3M357.8 188.8v.1M357.8 188.8h.1M357.8 188.5v.3M357.8 188.2v.1M357.8 188.3v.2M357.8 187.4v.2M357.8 190.3h.1"/>
<path d="M357.8 180.5v.6M357.8 181.4l-.1 6M357.8 187.6v.6M357.8 188.9v.7M357.8 189.9v.4M143.7 218.4h5.1M143.7 218.4v-.6h5.1v13M143.7 218.4l-38.9 18.8v11.1M144.3 218.4v.3M144.3 218.7h3.4M145.6 217.8l.1-.1 .7 .1M145.6 217.8h.1"/>
<path d="M145.6 217.8h.8M145.9 218.4l-.1 .7h.4l-.1-.7M146 219.1v2.1h1.9l.1-.1h-.2M146.3 219.9h.1M146.4 217.8h.1M146.5 219.6a.32 .32 0 0 1 .3 .4 .32 .32 0 0 1-.4 .2zM146.5 219.9v.2M146.5 219.5l.6 .1M146.5 219.5l-.1 .1M146.5 219.5h.2M146.5 219.9v.1M146.5 219.9h.1"/>
<path d="M146.6 219.7a.31 .31 0 0 0-.2 .3 .31 .31 0 0 0 .2 .2M146.6 219.8v.3M146.7 219.5a.39 .39 0 0 0-.4 .5 .39 .39 0 0 0 .6 .2M146.7 219.5l.2 .3M146.7 219.5l.2 .1M146.8 219.9h.1M146.9 219.6v.2M146.9 219.6h.2M146.9 219.8v.4M146.9 219.8l.1 .2M147.1 219.6l.1 .4M147.7 218.7v-.3l.3 .4h-1.8"/>
<path d="M147.7 218.7l.1 2.4M148 218.4v12.4M141.6 232.6h.1M142.4 232.2h-.4l-.4 .4M142.4 232.2h.1M142.4 232.2l-.8 .4M142.7 232.1l-.6 .1M142.7 232.1l-.3 .1M142.7 232.1h.1M146.4 220.2l.4 .2M146.5 230.8h32.1M146.9 220.2l-.1 .2"/>
<path d="M147 220l-.1 .2M147 220h.2M147.2 220l-.2 .4h-.2M147.8 221.1l-.1 .1M148.8 230.1h29.8v4.5l-14 14h-59.8M148.8 230.7h29.8M175.2 231.9l-.9 .3M104.7 248.4l43.1-18.5 .2 .3-43.2 18.4zM110.7 246.1v2.5M112.7 244.9h.1M113.5 244.5h-.3l-.5 .4M113.5 244.5h.1"/>
<path d="M113.5 244.5l-.8 .4M116.3 243.3v.1M117.1 243h-.4l-.4 .3M117.1 243l-.8 .3M117.1 243h.1"/>
<circle cx="138.5" cy="37.7" r=".38"/>
<circle cx="142.4" cy="37.7" r=".38"/>
<circle cx="119" cy="56.7" r=".38"/>
<circle cx="121.3" cy="54.5" r=".36"/>
<circle cx="159.6" cy="54.5" r=".38"/>
<circle cx="161.8" cy="56.7" r=".38"/>
<circle cx="320.1" cy="55.7" r=".1"/>
<circle cx="320.2" cy="55.8" r=".38"/>
<circle cx="355.9" cy="48.5" r=".34"/>
<circle cx="124.4" cy="70.2" r=".13"/>
<circle cx="124.4" cy="70.2" r=".42"/>
<circle cx="124.8" cy="67.6" r=".25"/>
<circle cx="127.9" cy="66.5" r=".13"/>
<circle cx="127.9" cy="66.5" r=".43"/>
<circle cx="138.3" cy="70.6" r=".13"/>
<circle cx="138.3" cy="70.5" r=".41"/>
<circle cx="138.5" cy="61.2" r=".38"/>
<circle cx="142.4" cy="61.2" r=".38"/>
<circle cx="142.5" cy="70.5" r=".41"/>
<circle cx="142.5" cy="70.6" r=".13"/>
<circle cx="153" cy="66.5" r=".42"/>
<circle cx="153" cy="66.5" r=".13"/>
<circle cx="156" cy="67.6" r=".25"/>
<circle cx="156.5" cy="70.2" r=".41"/>
<circle cx="156.5" cy="70.2" r=".13"/>
<circle cx="278.8" cy="65.9" r=".12"/>
<circle cx="278.8" cy="66" r=".39"/>
<circle cx="329.7" cy="61.6" r=".1"/>
<circle cx="332.7" cy="63.4" r=".1"/>
<circle cx="332.7" cy="63.5" r=".4"/>
<circle cx="342.8" cy="68.8" r=".11"/>
<circle cx="93" cy="82.7" r=".36"/>
<circle cx="95.2" cy="99.4" r=".11"/>
<circle cx="95.2" cy="80.6" r=".37"/>
<circle cx="95.2" cy="99.4" r=".41"/>
<circle cx="138.3" cy="95.9" r=".13"/>
<circle cx="138.3" cy="95.8" r=".41"/>
<circle cx="142.5" cy="95.8" r=".41"/>
<circle cx="142.5" cy="95.9" r=".13"/>
<circle cx="185.7" cy="80.6" r=".36"/>
<circle cx="185.7" cy="99.4" r=".11"/>
<circle cx="185.7" cy="99.4" r=".42"/>
<circle cx="187.9" cy="82.7" r=".36"/>
<circle cx="311.9" cy="80.7" r=".1"/>
<circle cx="314.8" cy="82.5" r=".1"/>
<circle cx="314.9" cy="82.6" r=".39"/>
<circle cx="356.2" cy="97.2" r=".34"/>
<circle cx="342.8" cy="102.8" r=".11"/>
<circle cx="127.3" cy="161.7" r=".23"/>
<circle cx="153.6" cy="161.7" r=".15"/>
<circle cx="153.6" cy="161.7" r=".24"/>
<circle cx="320.6" cy="175.4" r=".65"/>
<circle cx="320.6" cy="175.4" r=".4"/>
<circle cx="320.6" cy="175.4" r=".36"/>
<circle cx="325.2" cy="161.7" r=".65"/>
<circle cx="325.2" cy="161.7" r=".37"/>
<circle cx="325.2" cy="161.7" r=".4"/>
<circle cx="342" cy="188.4" r=".48"/>
<circle cx="146.6" cy="219.9" r=".16"/>
<circle cx="146.6" cy="220" r=".23"/>
<circle cx="142.7" cy="234.1" r=".27"/>
<circle cx="142.7" cy="234.1" r=".32"/>
<circle cx="142.7" cy="234.1" r=".25"/>
<circle cx="151.3" cy="232.1" r=".48"/>
<circle cx="157.7" cy="233.3" r=".48"/>
<circle cx="162.2" cy="233.3" r=".48"/>
<circle cx="174.8" cy="232.1" r=".49"/>
<circle cx="117.4" cy="244.9" r=".32"/>
<circle cx="117.4" cy="244.9" r=".25"/>
<circle cx="117.4" cy="244.9" r=".27"/>
<circle cx="157.7" cy="246.7" r=".48"/>
<circle cx="162.2" cy="246.7" r=".48"/>
</g>
<g fill="none" stroke="#000" stroke-width=".22">
<path d="M146.5 217.8l-.6 .6M124.8 239.7l.3 .3M128 238.4l.2 .2M131.1 237.1l.2 .2M131.7 237.1l-11.5 11.5M134.3 235.7l.2 .2M137.4 234.4l.3 .2M139.6 233.8l-14.9 14.8M140.6 233l.2 .3M143.7 231.7l.2 .2M146.9 230.3l.2 .3M147 230.8l-17.8 17.8"/>
<path d="M151.5 230.8l-17.8 17.8M152.3 230.1l-.7 .6M156 230.8l-17.8 17.8M156.7 230.1l-.6 .6M157.5 233.8l-14.8 14.8M160.5 230.8l-2.3 2.4M161.2 230.1l-.6 .6M162 233.8l-14.8 14.8M165 230.8l-2.4 2.4M165.7 230.1l-.6 .6M169.5 230.8l-17.8 17.8M170.2 230.1l-.6 .6"/>
<path d="M174 230.8l-15.8 15.8M174.7 230.1l-.6 .6M178.5 230.8l-15.9 15.8M178.6 230.6l-.1 .1M105.9 247.8l.3 .2M109.1 246.5l.2 .2M112.3 245.1l.2 .2M115.4 243.8l.2 .2M116.1 243.8l-4.8 4.8M118.5 242.4l.3 .2M121.7 241.1l.2 .2M123.9 240.5l-8.2 8.1"/>
<path d="M157.6 247.2l-1.4 1.4M162.1 247.2l-1.4 1.4"/>
</g>
<g font-size="8.5">
<text x="348.1" y="261.8">B</text>
<text x="406.9" y="261.6">1</text>
</g>
<g font-size="6.3">
<text x="354.7" y="240.2">VELOCITY VORTEX</text>
<text x="356.1" y="246.6">CORNER VORTEX</text>
</g>
<g font-size="4.2" fill="#808080">
<text x="82.3" y="46.6">31.3</text>
<text x="195.7" y="42.1">2.0</text>
<text x="82.3" y="63.7">24.0</text>
<text x="83.7" y="75.5">4.7</text>
<text x="237.9" y="75.9">29.1</text>
<text x="219.9" y="89.9">15.4</text>
<text x="136.6" y="116.7">90°</text>
<text x="135.7" y="123.2">44.0</text>
<text x="135.7" y="131.6">44.8</text>
<text x="135.5" y="148.4">10.0</text>
<text x="73.9" y="167.3">4.8</text>
<text x="274.6" y="166">13°</text>
<text x="202.2" y="176.1">19.5</text>
<text x="251.9" y="186.2">4.5</text>
<text x="113.8" y="224.6">18.5</text>
<text x="85.4" y="245.5">23°</text>
</g>
<g font-size="4.2">
<text x="123.4" y="156">A</text>
<text x="123.4" y="197.6">A</text>
<text x="120.7" y="259.4">SECTION A-A</text>
<text x="369.1" y="258.7">am-3361R</text>
<text x="369.1" y="262.9">am-3361B</text>
</g>
<g font-size="3.4">
<text x="347.1" y="232.3">TITLE:</text>
<text x="347.9" y="254.3">SIZE</text>
<text x="356.7" y="254.4">DWG. NO.</text>
<text x="405.7" y="254.5">REV</text>
<text x="348.1" y="267.9">SCALE: 1:10</text>
<text x="367" y="268">WEIGHT:</text>
<text x="393.8" y="267.9">SHEET 1 OF 1</text>
</g>
<g font-size="3.2">
<text x="38.3" y="6.7">8</text>
<text x="90.2" y="6.7">7</text>
<text x="139.7" y="6.5">6</text>
<text x="190" y="6.5">5</text>
<text x="240.4" y="6.5">4</text>
<text x="290.4" y="6.7">3</text>
<text x="340.4" y="6.5">2</text>
<text x="391.9" y="6.7">1</text>
<text x="10.9" y="41.6">D</text>
<text x="418.9" y="40.7">D</text>
<text x="10.9" y="106.3">C</text>
<text x="418.4" y="106.4">C</text>
<text x="10.8" y="170.2">B</text>
<text x="419.4" y="170.6">B</text>
<text x="10.8" y="237.2">A</text>
<text x="418.6" y="236.8">A</text>
<text x="38.8" y="273.8">8</text>
<text x="90.4" y="273.8">7</text>
<text x="140.2" y="273.8">6</text>
<text x="190.1" y="273.9">5</text>
<text x="240.5" y="273.8">4</text>
<text x="289" y="273.9">3</text>
<text x="339.1" y="273.8">2</text>
<text x="391.4" y="274.1">1</text>
</g>
<g font-size="2.8">
<text x="320" y="16.7">REV.</text>
<text x="345.4" y="16.7">DESCRIPTION</text>
<text x="360.3" y="12.4">REVISIONS</text>
<text x="385" y="16.7">DATE</text>
<text x="398.3" y="16.7">APPROVED</text>
<text x="322.2" y="21.1">1</text>
<text x="343.5" y="21.1">ORIGINAL PRINT</text>
<text x="382.5" y="21.1">9/6/2016</text>
<text x="396.5" y="21.1">N. LAWRENCE</text>
</g>
<g font-size="2.5">
<text x="326.4" y="227.6">NL</text>
<text x="336" y="227.7">9/6/16</text>
</g>
<text font-size="2.4" x="269" y="222.4">UNLESS OTHERWISE SPECIFIED:</text>
<g font-size="2.2">
<text x="269" y="226.5">DIMENSIONS ARE IN INCHES</text>
<text x="304.1" y="227.7">DRAWN</text>
<text x="324.7" y="222.9">NAME</text>
<text x="337.2" y="222.9">DATE</text>
<text x="269" y="229.1">TOLERANCES:</text>
<text x="269" y="231.8">FRACTIONAL</text>
<text x="283.7" y="231.8">1/32</text>
<text x="304.1" y="232.6">CHECKED</text>
<text x="269" y="239.8">TWO PLACE DECIMAL</text>
<text x="269" y="237.1">ONE PLACE DECIMAL</text>
<text x="269" y="234.5">ANGULAR: MACH</text>
<text x="292" y="234.5">BEND</text>
<text x="295.2" y="237.1">0.1</text>
<text x="295.5" y="239.8">0.01</text>
<text x="299.7" y="234.5">5</text>
<text x="304" y="237.2">ENG APPR.</text>
<text x="269" y="242.4">THREE PLACE DECIMAL</text>
<text x="295.3" y="242.4">0.005</text>
<text x="304.2" y="241.9">MFG APPR.</text>
<text x="304.1" y="246.7">Q.A.</text>
<text x="304.1" y="250.9">COMMENTS:</text>
<text x="304.1" y="256.2">PLEASE REFER TO FIELD ASSEMBLY</text>
<text x="304.1" y="258.8">AND FIELD SETUP GUIDES FOR MORE</text>
<text x="304.1" y="261.5">ASSEMBLY AND SETUP INSTRUCTIONS.</text>
</g>
<text font-size="2.1" x="272.4" y="267.8">DO NOT SCALE DRAWING</text>
<g font-size="2">
<text x="268.5" y="246.8">INTERPRET GEOMETRIC</text>
<text x="268.5" y="249.4">TOLERANCING PER:</text>
<text x="268.3" y="252.9">MATERIAL</text>
<text x="268.4" y="259.7">FINISH</text>
</g>
</svg>
